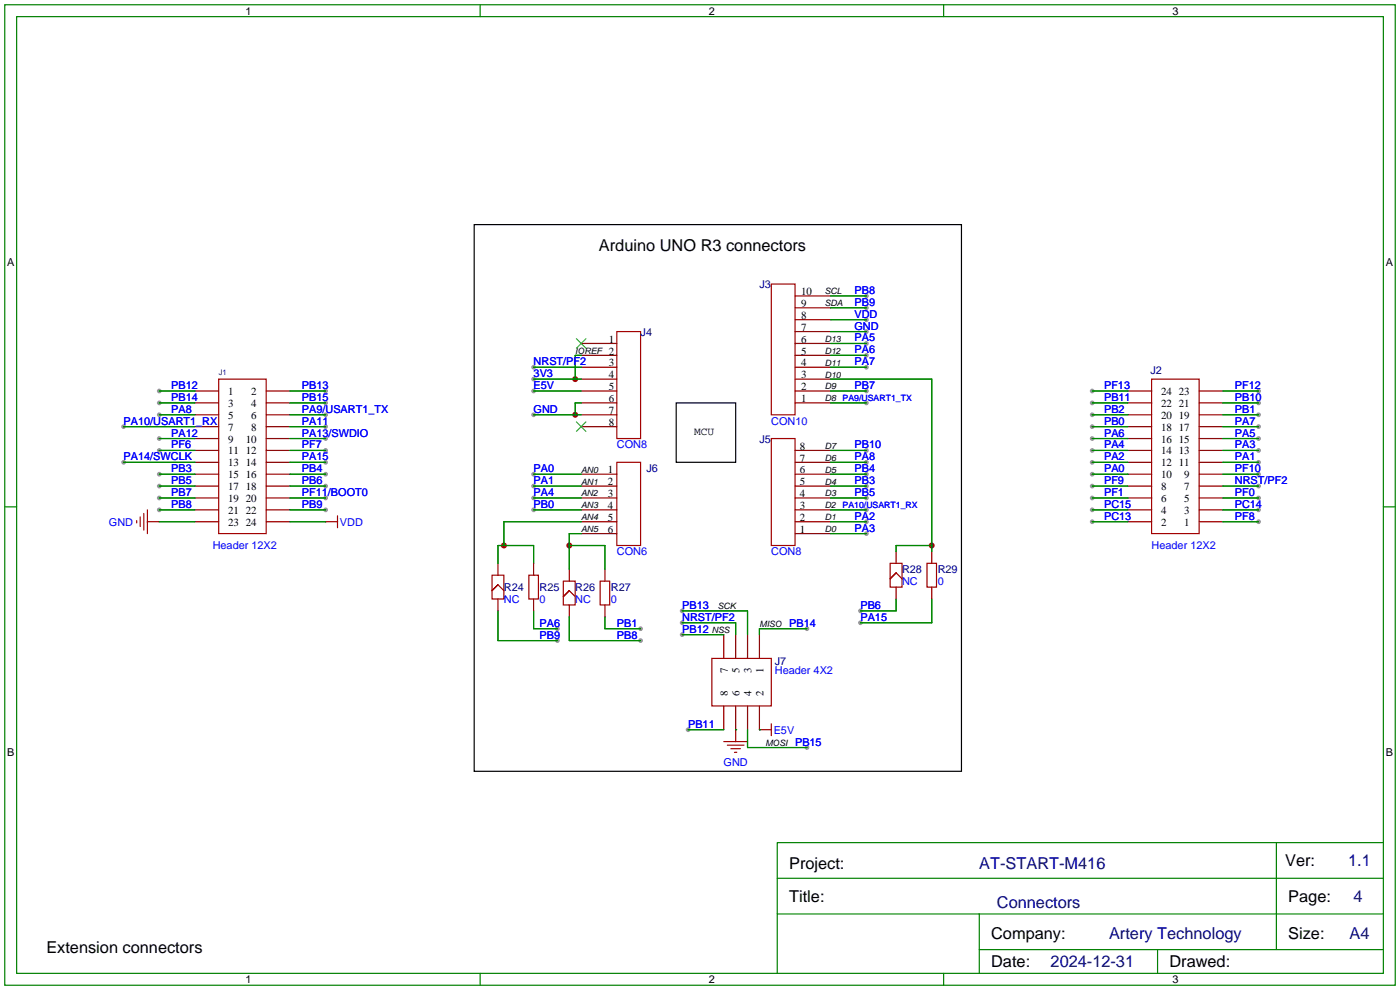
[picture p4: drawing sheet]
<svg xmlns="http://www.w3.org/2000/svg" width="299mm" height="212mm" viewBox="0 0 299 212" stroke-linecap="round" stroke-linejoin="round" font-family="sans-serif">
<g fill="#999">
<circle cx="69.6" cy="101.3" r=".51"/>
<circle cx="69.6" cy="103.9" r=".51"/>
<circle cx="69.6" cy="98.8" r=".51"/>
<circle cx="34" cy="103.9" r=".51"/>
<circle cx="69.6" cy="109" r=".51"/>
<circle cx="34" cy="101.3" r=".51"/>
<circle cx="69.6" cy="106.4" r=".51"/>
<circle cx="34" cy="106.4" r=".51"/>
<circle cx="26.4" cy="98.8" r=".51"/>
<circle cx="34" cy="109" r=".51"/>
<circle cx="34" cy="83.6" r=".51"/>
<circle cx="34" cy="86.1" r=".51"/>
<circle cx="69.6" cy="91.2" r=".51"/>
<circle cx="69.6" cy="88.6" r=".51"/>
<circle cx="69.6" cy="86.1" r=".51"/>
<circle cx="69.6" cy="83.6" r=".51"/>
<circle cx="26.4" cy="91.2" r=".51"/>
<circle cx="34" cy="88.6" r=".51"/>
<circle cx="69.6" cy="96.3" r=".51"/>
<circle cx="69.6" cy="93.7" r=".51"/>
<circle cx="34" cy="93.7" r=".51"/>
<circle cx="233.4" cy="91.2" r=".51"/>
<circle cx="269" cy="111.5" r=".51"/>
<circle cx="114" cy="109" r=".51"/>
<circle cx="185.2" cy="106.4" r=".51"/>
<circle cx="185.2" cy="101.3" r=".51"/>
<circle cx="269" cy="106.4" r=".51"/>
<circle cx="269" cy="86.1" r=".51"/>
<circle cx="269" cy="93.7" r=".51"/>
<circle cx="114" cy="103.9" r=".51"/>
<circle cx="185.2" cy="75.9" r=".51"/>
<circle cx="269" cy="103.9" r=".51"/>
<circle cx="114" cy="81" r=".51"/>
<circle cx="269" cy="98.8" r=".51"/>
<circle cx="185.2" cy="73.4" r=".51"/>
<circle cx="185.2" cy="83.6" r=".51"/>
<circle cx="233.4" cy="101.3" r=".51"/>
<circle cx="269" cy="96.3" r=".51"/>
<circle cx="233.4" cy="111.5" r=".51"/>
<circle cx="269" cy="88.6" r=".51"/>
<circle cx="233.4" cy="98.8" r=".51"/>
<circle cx="185.2" cy="111.5" r=".51"/>
<circle cx="185.2" cy="103.9" r=".51"/>
<circle cx="233.4" cy="96.3" r=".51"/>
<circle cx="185.2" cy="114" r=".51"/>
<circle cx="269" cy="109" r=".51"/>
<circle cx="269" cy="83.6" r=".51"/>
<circle cx="185.2" cy="96.3" r=".51"/>
<circle cx="185.2" cy="109" r=".51"/>
<circle cx="233.4" cy="109" r=".51"/>
<circle cx="185.2" cy="98.8" r=".51"/>
<circle cx="185.2" cy="78.5" r=".51"/>
<circle cx="185.2" cy="63.2" r=".51"/>
<circle cx="114" cy="101.3" r=".51"/>
<circle cx="233.4" cy="106.4" r=".51"/>
<circle cx="233.4" cy="93.7" r=".51"/>
<circle cx="233.4" cy="88.6" r=".51"/>
<circle cx="114" cy="106.4" r=".51"/>
<circle cx="185.2" cy="65.8" r=".51"/>
<circle cx="185.2" cy="86.1" r=".51"/>
<circle cx="269" cy="91.2" r=".51"/>
<circle cx="233.4" cy="83.6" r=".51"/>
<circle cx="119.1" cy="136.9" r=".51"/>
<circle cx="114" cy="88.6" r=".51"/>
<circle cx="136.9" cy="134.4" r=".51"/>
<circle cx="185.2" cy="68.3" r=".51"/>
<circle cx="114" cy="83.6" r=".51"/>
<circle cx="185.2" cy="70.9" r=".51"/>
<circle cx="183.9" cy="130.6" r=".51"/>
<circle cx="183.9" cy="133.1" r=".51"/>
<circle cx="172.5" cy="159.8" r=".51"/>
<circle cx="172.5" cy="134.4" r=".51"/>
<circle cx="145.8" cy="133.1" r=".51"/>
<circle cx="145.8" cy="130.6" r=".51"/>
<circle cx="145.8" cy="135.6" r=".51"/>
<circle cx="147.1" cy="156" r=".51"/>
<circle cx="233.4" cy="86.1" r=".51"/>
<circle cx="34" cy="96.3" r=".51"/>
<circle cx="136.9" cy="136.9" r=".51"/>
<circle cx="119.1" cy="134.4" r=".51"/>
<circle cx="114" cy="78.5" r=".51"/>
<circle cx="233.4" cy="103.9" r=".51"/>
<circle cx="269" cy="101.3" r=".51"/>
</g>
<g fill="none" stroke="#a10000" stroke-width=".25">
<path d="M131.8 70.9h5.1v22.8h-5.1zM164.8 60.7h5.1v27.9h-5.1zM131.8 98.8h5.1v17.8h-5.1zM164.8 93.7h5.1v22.9h-5.1zM29.2 111.3v.5M30 110.5v2M30.7 109.7v3.6M31.5 111.5h2.5M31.5 109v5M69.6 111.5h2.5M72.1 110.2v2.6M154.7 158.5h5.1"/>
<path d="M155.4 159.3h3.6M157.2 156v2.5M162.3 156h2.5M164.8 154.7v2.5M156.2 160h2M157 160.8h.5"/>
</g>
<g fill="none" stroke="#870000" stroke-width=".25">
<path d="M124.2 78.5h7.6M124.2 75.9h7.6M124.2 73.4h7.6M169.9 78.5h7.6M169.9 75.9h7.6M169.9 73.4h7.6M169.9 70.9h7.6M169.9 68.3h7.6M169.9 65.8h7.6M169.9 63.2h7.6M124.2 86.1h7.6M124.2 83.6h7.6"/>
<path d="M124.2 81h7.6M124.2 88.6h7.6M124.2 91.2h7.6M169.9 98.8h7.6M169.9 96.3h7.6M169.9 86.1h7.6M169.9 83.6h7.6M169.9 81h7.6M34 111.5h.1M69.6 111.5h.1M124.2 114h7.6M124.2 111.5h7.6"/>
<path d="M124.2 109h7.6M124.2 106.4h7.6M124.2 103.9h7.6M124.2 101.3h7.6M169.9 114h7.6M169.9 111.5h7.6M169.9 109h7.6M169.9 106.4h7.6M169.9 103.9h7.6M169.9 101.3h7.6M157.2 156h.1M162.3 156h.1"/>
</g>
<path d="M123.2 72.4l2 2M125.2 72.4l-2 2M123.2 90.2l2 2M125.2 90.2l-2 2" fill="none" stroke="#3c3" stroke-width=".25"/>
<path d="M101.3 48h104.2v116.8h-104.2zM144.5 86.1h12.7v12.7h-12.7z" fill="none" stroke="#000" stroke-width=".25"/>
<g fill="#c00">
<circle cx="122.9" cy="81" r=".63"/>
<circle cx="122.9" cy="88.6" r=".63"/>
<circle cx="107.7" cy="116.6" r=".63"/>
<circle cx="121.7" cy="116.6" r=".63"/>
<circle cx="199.1" cy="116.6" r=".63"/>
</g>
<g fill="none" stroke="#a10000" stroke-width=".25">
<path d="M46.7 81h10.2v33h-10.2zM246.1 81h10.2v33h-10.2zM105.2 122.9h2.5v5.1h-2.5zM106.4 125l-1.2 1.2 1.2-1.2M106.4 125l1.3 1.2M113 122.9h2.1v5.1h-2.1zM120.4 124.2h2.5v5.1h-2.5zM121.7 126.2l-1.3 1.3 1.3-1.3M121.7 126.2l1.2 1.3M128.3 124.2h2v5.1h-2zM190.2 120.4h2.6v5.1h-2.6zM191.5 122.4l-1.3 1.3 1.3-1.3"/>
<path d="M191.5 122.4l1.3 1.3M198.1 120.4h2.1v5.1h-2.1zM152.1 140.7h12.7v10.2h-12.7z"/>
</g>
<g fill="none" stroke="#870000" stroke-width=".25">
<path d="M41.7 98.8h5M41.7 96.3h5M41.7 93.7h5M41.7 91.2h5M41.7 88.6h5M41.7 86.1h5M41.7 83.6h5M56.9 98.8h5.1M56.9 96.3h5.1M56.9 93.7h5.1M56.9 91.2h5.1M56.9 88.6h5.1"/>
<path d="M56.9 86.1h5.1M56.9 83.6h5.1M241 98.8h5.1M241 96.3h5.1M241 93.7h5.1M241 91.2h5.1M241 88.6h5.1M241 86.1h5.1M241 83.6h5.1M256.3 98.8h5.1M256.3 96.3h5.1M256.3 93.7h5.1"/>
<path d="M256.3 91.2h5.1M256.3 88.6h5.1M256.3 86.1h5.1M256.3 83.6h5.1M41.7 111.5h5M41.7 109h5M41.7 106.4h5M41.7 103.9h5M41.7 101.3h5M56.9 111.5h5.1M56.9 109h5.1M56.9 106.4h5.1"/>
<path d="M56.9 103.9h5.1M56.9 101.3h5.1M191.5 117.9v2.5M199.1 117.9v2.5M241 111.5h5.1M241 109h5.1M241 106.4h5.1M241 103.9h5.1M241 101.3h5.1M256.3 111.5h5.1M256.3 109h5.1M256.3 106.4h5.1"/>
<path d="M256.3 103.9h5.1M256.3 101.3h5.1M106.4 120.4v2.5M106.4 128v2.6M114 120.4v2.5M114 128v2.6M121.7 121.7v2.5M121.7 129.3v2.5M129.3 121.7v2.5M129.3 129.3v2.5M154.7 135.6v5.1M157.2 135.6v5.1"/>
<path d="M159.8 135.6v5.1M162.3 135.6v5.1M191.5 125.5v2.5M199.1 125.5v2.5M154.7 150.9v5.1M157.2 150.9v5.1M159.8 150.9v5.1M162.3 150.9v5.1"/>
</g>
<g fill="none" stroke="#008700" stroke-width=".25">
<path d="M114 78.5h10.2M124.2 75.9h-1.3v5.1M177.5 75.9h7.7M177.5 73.4h7.7M177.5 78.5h7.7M177.5 63.2h7.7M177.5 65.8h7.7M177.5 68.3h7.7M177.5 70.9h7.7M26.4 98.8h15.3M26.4 91.2h15.3M34 83.6h7.7"/>
<path d="M34 86.1h7.7M34 88.6h7.7M34 96.3h7.7M34 93.7h7.7M62 98.8h7.6M62 83.6h7.6M62 86.1h7.6M62 91.2h7.6M62 88.6h7.6M62 96.3h7.6M62 93.7h7.6M114 83.6h10.2"/>
<path d="M114 88.6h10.2M114 81h10.2M124.2 86.1h-1.3v2.5M177.5 98.8h7.7M177.5 83.6h7.7M177.5 86.1h7.7M177.5 96.3h7.7M177.5 81h21.6v36.9M233.4 98.8h7.6M233.4 83.6h7.6M233.4 86.1h7.6M233.4 91.2h7.6"/>
<path d="M233.4 88.6h7.6M233.4 96.3h7.6M233.4 93.7h7.6M261.4 98.8h7.6M261.4 83.6h7.6M261.4 86.1h7.6M261.4 91.2h7.6M261.4 88.6h7.6M261.4 96.3h7.6M261.4 93.7h7.6M34 101.3h7.7M34 103.9h7.7"/>
<path d="M34 109h7.7M34 106.4h7.7M34 111.5h7.7M62 101.3h7.6M62 103.9h7.6M62 109h7.6M62 106.4h7.6M62 111.5h7.6M114 101.3h10.2M114 103.9h10.2M114 109h10.2M114 106.4h10.2"/>
<path d="M121.7 116.6h7.6v5.1M124.2 111.5h-16.5v5.1M124.2 114h-2.5v7.7M177.5 101.3h7.7M177.5 103.9h7.7M177.5 109h7.7M177.5 106.4h7.7M177.5 111.5h7.7M177.5 114h7.7M199.1 116.6h-7.6v1.3M233.4 101.3h7.6M233.4 103.9h7.6"/>
<path d="M233.4 109h7.6M233.4 106.4h7.6M233.4 111.5h7.6M261.4 101.3h7.6M261.4 103.9h7.6M261.4 109h7.6M261.4 106.4h7.6M261.4 111.5h7.6M106.4 120.4v-3.8h7.6v3.8M106.4 130.6v6.3h12.7M114 130.6v3.8h5.1M121.7 131.8v5.1h15.2"/>
<path d="M129.3 131.8v2.6h7.6M145.8 130.6h14v5M145.8 133.1h11.4v2.5M145.8 135.6h8.9M172.5 134.4h-10.2v1.2M191.5 128v2.6h-7.6M199.1 128v5.1h-15.2M147.1 156h7.6M157.2 156h.1M159.8 156v3.8h12.7M162.3 156h.1"/>
</g>
<g fill="none" stroke="#008000" stroke-width=".25">
<path d="M1 1h297.2v209.6h-297.2zM3.6 3.6h292.1v204.4h-292.1zM102.6 1v2.6M201.7 1v2.6M1 108.3h2.6M295.7 108.3h2.5M209.3 195.3v12.7M272.8 180.1v22.8M295.7 195.3h-129.6v12.7M295.7 187.7h-129.6v7.6M295.7 180.1h-129.6v7.6M102.6 208v2.6"/>
<path d="M201.7 208v2.6M209.3 202.9h86.4M247.4 202.9v5.1"/>
</g>
<g font-size="3.5">
<text x="128" y="53.7">Arduino UNO R3 connectors</text>
<text x="168.7" y="185.8">Project:</text>
<text x="274.7" y="185.2">Ver:</text>
<text x="168.7" y="192.8">Title:</text>
<text x="275.3" y="192.8">Page:</text>
<text x="9.9" y="203.6">Extension connectors</text>
<text x="211.8" y="200.8">Company:</text>
<text x="275.3" y="200.7">Size:</text>
<text x="211.8" y="206.8">Date:</text>
<text x="249.9" y="206.8">Drawed:</text>
</g>
<g font-size="3.5" fill="#000080">
<text x="209.3" y="185.8">AT-START-M416</text>
<text x="288.1" y="185.2">1.1</text>
<text x="213.1" y="194.1">Connectors</text>
<text x="289.3" y="192.8">4</text>
<text x="237" y="200.7">Artery Technology</text>
<text x="288.4" y="200.7">A4</text>
<text x="224.5" y="206.8">2024-12-31</text>
</g>
<text font-size="2.4" x="148.3" y="93.1">MCU</text>
<g font-size="2.3">
<text x="52.4" y="3.1">1</text>
<text x="151.5" y="3.1">2</text>
<text x="250.6" y="3.1">3</text>
<text x="1.5" y="56.8">A</text>
<text x="296.1" y="56.8">A</text>
<text x="171.2" y="65.6">9</text>
<text x="171.2" y="63.1">10</text>
<text x="171.2" y="70.7">7</text>
<text x="171.2" y="68.2">8</text>
<text x="130.2" y="73.2">1</text>
<text x="130.2" y="75.8">2</text>
<text x="171.2" y="75.8">5</text>
<text x="171.2" y="73.2">6</text>
<text x="130.2" y="78.3">3</text>
<text x="130.2" y="80.9">4</text>
<text x="130.2" y="83.4">5</text>
<text x="171.2" y="83.4">2</text>
<text x="171.2" y="80.9">3</text>
<text x="171.2" y="78.3">4</text>
<text x="48.8" y="84.4">1</text>
<text x="48.8" y="87">3</text>
<text x="48.8" y="89.5">5</text>
<text x="53.7" y="84.4">2</text>
<text x="53.7" y="87">4</text>
<text x="53.7" y="89.5">6</text>
<text x="130.2" y="85.9">6</text>
<text x="130.2" y="88.5">7</text>
<text x="171.2" y="85.9">1</text>
<text x="248.2" y="89.5">20</text>
<text x="248.2" y="87">22</text>
<text x="248.2" y="84.4">24</text>
<text x="251.9" y="89.5">19</text>
<text x="251.9" y="87">21</text>
<text x="251.9" y="84.4">23</text>
<text x="48.8" y="92">7</text>
<text x="48.8" y="94.6">9</text>
<text x="52.5" y="94.6">10</text>
<text x="53.7" y="92">8</text>
<text x="130.2" y="91">8</text>
<text x="248.2" y="94.6">16</text>
<text x="248.2" y="92">18</text>
<text x="251.9" y="94.6">15</text>
<text x="251.9" y="92">17</text>
<text x="48.8" y="97.1">11</text>
<text x="48.8" y="99.7">13</text>
<text x="52.5" y="97.1">12</text>
<text x="52.5" y="99.7">14</text>
<text x="129.9" y="101.2">1</text>
<text x="170.9" y="101.2">6</text>
<text x="170.9" y="98.6">7</text>
<text x="170.9" y="96.1">8</text>
<text x="248.2" y="99.7">12</text>
<text x="248.2" y="97.1">14</text>
<text x="251.9" y="99.7">11</text>
<text x="251.9" y="97.1">13</text>
<text x="48.8" y="102.2">15</text>
<text x="48.8" y="104.7">17</text>
<text x="48.8" y="107.3">19</text>
<text x="52.5" y="102.2">16</text>
<text x="52.5" y="104.7">18</text>
<text x="52.5" y="107.3">20</text>
<text x="129.9" y="103.7">2</text>
<text x="129.9" y="106.3">3</text>
<text x="170.9" y="106.3">4</text>
<text x="170.9" y="103.7">5</text>
<text x="248.2" y="107.3">6</text>
<text x="248.2" y="104.7">8</text>
<text x="248.2" y="102.2">10</text>
<text x="253.1" y="107.3">5</text>
<text x="253.1" y="104.7">7</text>
<text x="253.1" y="102.2">9</text>
<text x="48.8" y="109.8">21</text>
<text x="48.8" y="112.4">23</text>
<text x="52.5" y="109.8">22</text>
<text x="52.5" y="112.4">24</text>
<text x="129.9" y="108.8">4</text>
<text x="129.9" y="111.3">5</text>
<text x="129.9" y="113.9">6</text>
<text x="170.9" y="113.9">1</text>
<text x="170.9" y="111.3">2</text>
<text x="170.9" y="108.8">3</text>
<text x="248.2" y="112.4">2</text>
<text x="248.2" y="109.8">4</text>
<text x="253.1" y="112.4">1</text>
<text x="253.1" y="109.8">3</text>
<text x="155.5" y="143.9" transform="rotate(-90 155.5 143.9)">7</text>
<text x="158.1" y="143.9" transform="rotate(-90 158.1 143.9)">5</text>
<text x="160.6" y="143.9" transform="rotate(-90 160.6 143.9)">3</text>
<text x="163.2" y="143.9" transform="rotate(-90 163.2 143.9)">1</text>
<text x="155.5" y="148.8" transform="rotate(-90 155.5 148.8)">8</text>
<text x="158.1" y="148.8" transform="rotate(-90 158.1 148.8)">6</text>
<text x="160.6" y="148.8" transform="rotate(-90 160.6 148.8)">4</text>
<text x="163.2" y="148.8" transform="rotate(-90 163.2 148.8)">2</text>
<text x="1.5" y="161.6">B</text>
<text x="296.1" y="161.6">B</text>
<text x="52.4" y="210.1">1</text>
<text x="151.5" y="210.1">2</text>
<text x="250.6" y="210.1">3</text>
</g>
<g font-size="2.3" fill="#000080">
<text x="162.3" y="61.6">J3</text>
<text x="136.9" y="71.7">J4</text>
<text x="245.9" y="79.8">J2</text>
<text x="162.3" y="94.6">J5</text>
<text x="138.2" y="100.9">J6</text>
<text x="192.8" y="122.5">R28</text>
<text x="200.4" y="122.5">R29</text>
<text x="107.7" y="126.3">R24</text>
<text x="115.3" y="126.3">R25</text>
<text x="122.9" y="126.3">R26</text>
<text x="130.6" y="126.3">R27</text>
<text x="165.6" y="142.1">J7</text>
</g>
<g font-size="2.3" fill="#00f">
<text x="182.6" y="62.8">PB8</text>
<text x="182.6" y="65.4">PB9</text>
<text x="182.6" y="67.9">VDD</text>
<text x="182.6" y="70.4">GND</text>
<text x="182.6" y="75.5">PA6</text>
<text x="182.6" y="73">PA5</text>
<text x="36.6" y="83.1">PB12</text>
<text x="64.5" y="83.1">PB13</text>
<text x="114" y="80.6">3V3</text>
<text x="114" y="83.1">E5V</text>
<text x="114" y="78.1">NRST/PF2</text>
<text x="182.6" y="83.1">PB7</text>
<text x="182.6" y="78.1">PA7</text>
<text x="236" y="83.1">PF13</text>
<text x="263.9" y="83.1">PF12</text>
<text x="36.6" y="85.7">PB14</text>
<text x="36.6" y="88.2">PA8</text>
<text x="64.5" y="88.2">PA9/USART1_TX</text>
<text x="64.5" y="85.7">PB15</text>
<text x="114" y="88.2">GND</text>
<text x="236" y="88.2">PB2</text>
<text x="236" y="85.7">PB11</text>
<text x="263.9" y="85.7">PB10</text>
<text x="263.9" y="88.2">PB1</text>
<text x="26.4" y="90.8">PA10/USART1_RX</text>
<text x="36.6" y="93.3">PA12</text>
<text x="36.6" y="95.8">PF6</text>
<text x="64.5" y="90.8">PA11</text>
<text x="64.5" y="95.8">PF7</text>
<text x="64.5" y="93.3">PA13/SWDIO</text>
<text x="131.8" y="95.8">CON8</text>
<text x="164.8" y="90.8">CON10</text>
<text x="182.6" y="95.8">PB10</text>
<text x="236" y="90.8">PB0</text>
<text x="236" y="95.8">PA4</text>
<text x="236" y="93.3">PA6</text>
<text x="263.9" y="93.3">PA5</text>
<text x="263.9" y="95.8">PA3</text>
<text x="263.9" y="90.8">PA7</text>
<text x="26.4" y="98.4">PA14/SWCLK</text>
<text x="36.6" y="100.9">PB3</text>
<text x="64.5" y="100.9">PB4</text>
<text x="64.5" y="98.4">PA15</text>
<text x="114" y="100.9">PA0</text>
<text x="182.6" y="100.9">PB4</text>
<text x="182.6" y="98.4">PA8</text>
<text x="236" y="100.9">PA0</text>
<text x="236" y="98.4">PA2</text>
<text x="263.9" y="98.4">PA1</text>
<text x="263.9" y="100.9">PF10</text>
<text x="36.6" y="103.5">PB5</text>
<text x="36.6" y="106">PB7</text>
<text x="64.5" y="103.5">PB6</text>
<text x="64.5" y="106">PF11/BOOT0</text>
<text x="114" y="103.5">PA1</text>
<text x="114" y="106">PA4</text>
<text x="182.6" y="106">PB5</text>
<text x="182.6" y="103.5">PB3</text>
<text x="236" y="106">PF1</text>
<text x="236" y="103.5">PF9</text>
<text x="263.9" y="106">PF0</text>
<text x="263.9" y="103.5">NRST/PF2</text>
<text x="23.3" y="112.4">GND</text>
<text x="36.6" y="108.5">PB8</text>
<text x="64.5" y="108.5">PB9</text>
<text x="72.6" y="112.4">VDD</text>
<text x="114" y="108.5">PB0</text>
<text x="182.6" y="111.1">PA2</text>
<text x="182.6" y="113.6">PA3</text>
<text x="236" y="111.1">PC13</text>
<text x="236" y="108.5">PC15</text>
<text x="263.9" y="111.1">PF8</text>
<text x="263.9" y="108.5">PC14</text>
<text x="45.5" y="117.4">Header 12X2</text>
<text x="131.8" y="118.7">CON6</text>
<text x="164.8" y="118.7">CON8</text>
<text x="246.1" y="117.4">Header 12X2</text>
<text x="192.8" y="125.1">NC</text>
<text x="200.4" y="125.1">0</text>
<text x="107.7" y="128.9">NC</text>
<text x="115.3" y="128.9">0</text>
<text x="122.9" y="128.9">NC</text>
<text x="130.6" y="128.9">0</text>
<text x="145.8" y="130.1">PB13</text>
<text x="183.9" y="130.1">PB6</text>
<text x="115.3" y="136.5">PB9</text>
<text x="115.3" y="133.9">PA6</text>
<text x="131.8" y="133.9">PB1</text>
<text x="131.8" y="136.5">PB8</text>
<text x="145.8" y="132.7">NRST/PF2</text>
<text x="145.8" y="135.2">PB12</text>
<text x="168.7" y="133.9">PB14</text>
<text x="183.9" y="132.7">PA15</text>
<text x="165.6" y="144.1">Header 4X2</text>
<text x="147.1" y="155.5">PB11</text>
<text x="165.4" y="156.8">E5V</text>
<text x="169.9" y="159.3">PB15</text>
<text x="154.6" y="163.7">GND</text>
</g>
<g font-size="1.9">
<text x="176.3" y="62.9">SCL</text>
<text x="176.3" y="65.4">SDA</text>
<text x="122.9" y="75.6">IOREF</text>
<text x="176.3" y="75.6">D12</text>
<text x="176.3" y="73.1">D13</text>
<text x="176.3" y="83.2">D9</text>
<text x="176.3" y="80.7">D10</text>
<text x="176.3" y="78.1">D11</text>
<text x="176.3" y="85.8">D8</text>
<text x="176.3" y="95.9">D7</text>
<text x="124.2" y="101">AN0</text>
<text x="176.3" y="101">D5</text>
<text x="176.3" y="98.5">D6</text>
<text x="124.2" y="103.5">AN1</text>
<text x="124.2" y="106.1">AN2</text>
<text x="176.3" y="106.1">D3</text>
<text x="176.3" y="103.5">D4</text>
<text x="124.2" y="108.6">AN3</text>
<text x="124.2" y="111.2">AN4</text>
<text x="124.2" y="113.7">AN5</text>
<text x="176.3" y="113.7">D0</text>
<text x="176.3" y="111.2">D1</text>
<text x="176.3" y="108.6">D2</text>
<text x="153.4" y="130.2">SCK</text>
<text x="152.1" y="135.3">NSS</text>
<text x="162.3" y="134">MISO</text>
<text x="163.6" y="159.4">MOSI</text>
</g>
<g font-size="1.9" fill="#00f">
<text x="180.1" y="85.8">PA9/USART1_TX</text>
<text x="180.1" y="108.6">PA10/USART1_RX</text>
</g>
<text font-size="1.6" fill="#000080" x="46.7" y="80.2">J1</text>
</svg>
